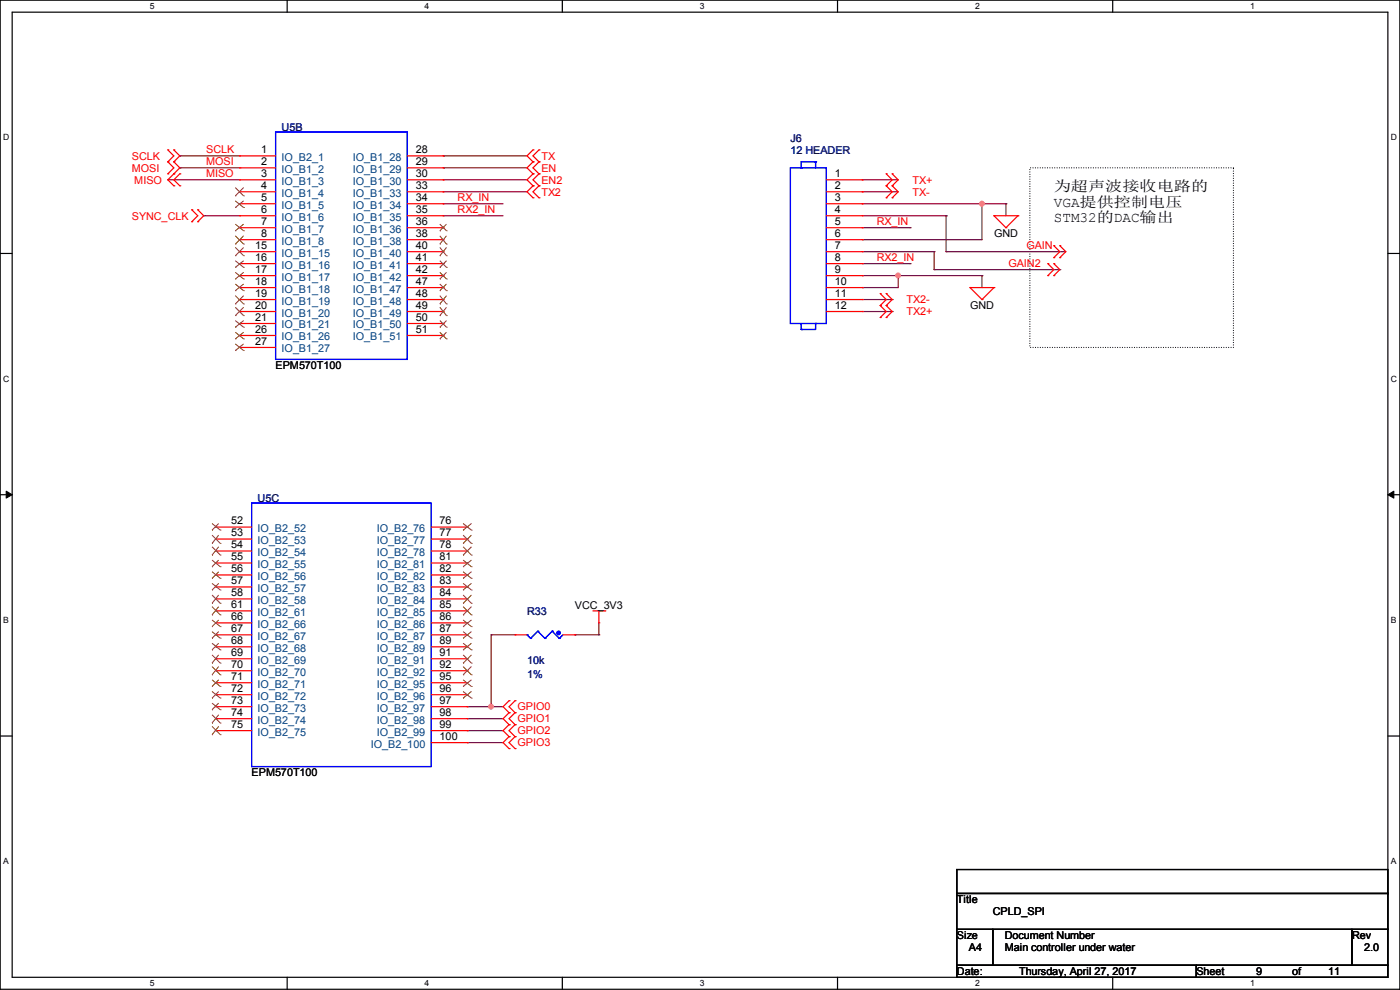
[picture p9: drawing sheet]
<svg xmlns="http://www.w3.org/2000/svg" width="297mm" height="210mm" viewBox="0 0 297 210" stroke-linecap="round" stroke-linejoin="round" font-family="sans-serif">
<path d="M0 0h297v209.8h-297zM2.6 2.6h291.8v204.7h-291.8z" fill="none" stroke="#000" stroke-width=".25"/>
<g fill="#fff">
<path d="M31.7 .3h1v2h-1z"/>
<path d="M31.7 207.6h1v1.9h-1z"/>
</g>
<path d="M60.9 0v2.6M60.9 207.3v2.5" fill="none" stroke="#000" stroke-width=".25"/>
<g fill="#fff">
<path d="M90.1 .3h1v2h-1z"/>
<path d="M90.1 207.6h1v1.9h-1z"/>
</g>
<path d="M119.3 0v2.6M119.3 207.3v2.5" fill="none" stroke="#000" stroke-width=".25"/>
<g fill="#fff">
<path d="M148.5 .3h.9v2h-.9z"/>
<path d="M148.5 207.6h.9v1.9h-.9z"/>
</g>
<path d="M177.7 0v2.6M177.7 207.3v2.5" fill="none" stroke="#000" stroke-width=".25"/>
<g fill="#fff">
<path d="M206.8 .3h1v2h-1z"/>
<path d="M206.8 207.6h1v1.9h-1z"/>
</g>
<path d="M236.1 0v2.6M236.1 207.3v2.5" fill="none" stroke="#000" stroke-width=".25"/>
<g fill="#fff">
<path d="M265.2 .3h1v2h-1z"/>
<path d="M265.2 207.6h1v1.9h-1z"/>
<path d="M.7 28.2h1.2v1.9h-1.2z"/>
<path d="M295.1 28.2h1.2v1.9h-1.2z"/>
<path d="M.7 79.3h1.2v2h-1.2z"/>
<path d="M295.1 79.3h1.2v2h-1.2z"/>
</g>
<path d="M0 53.8h2.6M294.4 53.8h2.6" fill="none" stroke="#000" stroke-width=".25"/>
<g fill="#fff">
<path d="M.7 130.5h1.2v2h-1.2z"/>
<path d="M295.1 130.5h1.1v2h-1.1z"/>
</g>
<path d="M0 104.9h2.6M294.4 104.9h2.6" fill="none" stroke="#000" stroke-width=".25"/>
<path d="M1.3 104.2l1.3 .7-1.3 .8zM294.4 104.9l1.3-.7v1.5z" fill="#000" stroke="#000" stroke-width=".21"/>
<g fill="#fff">
<path d="M.7 181.7h1.2v2h-1.2z"/>
<path d="M295.1 181.7h1.1v2h-1.1z"/>
</g>
<path d="M0 156.1h2.6M294.4 156.1h2.6M203 184.4h91.4v5.1h-91.4zM203 189.5h91.4v7.6h-91.4zM203 197.1h7.6v7.7h-7.6zM210.6 197.1h76.2v7.7h-76.2zM286.8 197.1h7.6v7.7h-7.6zM203 204.8h50.8v2.5h-50.8zM253.8 204.8h40.6v2.5h-40.6z" fill="none" stroke="#000" stroke-width=".25"/>
<path d="M218.5 35.6h43.2v38.1h-43.2z" fill="none" stroke="#000" stroke-width=".25" stroke-dasharray="0 .5"/>
<g fill="none" stroke="#800040" stroke-width=".25">
<path d="M35.6 38.1h.1M35.6 38.1h15.2M38.1 33.1h.1M38.1 35.6h.1M38.1 33.1h12.7M38.1 35.6h12.7M94 38.1h.1M94 35.6h.1M94 33.1h.1M94 33.1h17.8M94 35.6h17.8M94 38.1h17.8"/>
<path d="M182.9 38.1h.1M182.9 38.1h7.6M43.2 45.8h.1M43.2 45.8h7.6M94 45.8h.1M94 43.2h.1M94 40.7h.1M94 45.8h12.7M94 43.2h12.7M94 40.7h17.8M182.9 43.2h.1M182.9 40.7h.1"/>
<path d="M182.9 58.5h.1M182.9 50.8h.1M182.9 45.8h17.8M182.9 43.2h30.5M182.9 40.7h7.6M182.9 58.5h25.4M182.9 53.4h15.3M182.9 48.3h10.2M182.9 55.9h10.2M190.5 58.5h.1M190.5 58.5v2.5h-7.6M193.1 48.3h.1"/>
<path d="M193.1 55.9h.1M198.2 53.4h.1M198.2 57.2h.1M198.2 53.4v3.8M198.2 57.2h26.6M200.7 53.4h.1M200.7 45.8h.1M200.7 53.4h25.4M200.7 45.8v7.6M208.3 58.5h.1M208.3 43.2h.1M208.3 43.2v7.6h-25.4"/>
<path d="M208.3 58.5v2.5M213.4 43.2h.1M213.4 43.2v2.6M224.8 57.2h.1M182.9 61h.1M182.9 63.5h6.4M182.9 66.1h6.4M189.3 63.5h.1M189.3 66.1h.1M104.2 134.7h.1M104.2 134.7h5.1M104.2 134.7v15.2"/>
<path d="M122 134.7h.1M122 134.7h5M127 134.7h.1M127 132.1v2.6M99.1 152.4h.1M99.1 155h.1M99.1 157.5h.1M99.1 149.9h.1M99.1 149.9h7.6M99.1 152.4h7.6M99.1 155h7.6M99.1 157.5h7.6"/>
<path d="M104.2 149.9h.1"/>
</g>
<g fill="#f0f" stroke="#f0f" stroke-width=".25">
<circle cx="208.3" cy="43.2" r=".49"/>
<circle cx="190.5" cy="58.4" r=".49"/>
<circle cx="104.2" cy="149.9" r=".49"/>
</g>
<g fill="none" stroke="#f00" stroke-width=".25">
<path d="M35.6 36.9h.1M35.6 34.3h.1M35.6 31.8h.1M35.6 34.3l1.3 1.3-1.3 1.3M35.6 31.8l1.3 1.3-1.3 1.2M36.9 34.3h.1M36.9 36.9h.1M36.9 31.8h.1M36.9 39.4h.1M36.9 34.3l1.2 1.3-2.5 2.5 1.3 1.3M36.9 31.8l1.2 1.3-1.2 1.2M38.1 39.4h.1"/>
<path d="M38.1 36.9h.1M38.1 36.9l-1.2 1.2 1.2 1.3M50.8 33.1h.1M50.8 35.6h.1M50.8 38.1h.1M50.8 33.1h7.7M50.8 35.6h7.7M50.8 38.1h7.7M86.4 33.1h7.6M86.4 35.6h7.6M86.4 38.1h7.6M94 33.1h.1"/>
<path d="M94 35.6h.1M94 38.1h.1M113.1 31.8h.1M113.1 34.3h.1M113.1 36.9h.1M113.1 39.4h.1M113.1 31.8l-1.3 1.3 1.3 1.2M113.1 34.3l-1.3 1.3 1.3 1.3M113.1 36.9l-1.3 1.2 1.3 1.3M113.1 39.4l-1.3 1.3 1.3 1.3M114.3 34.3h.1M114.3 31.8h.1"/>
<path d="M114.3 36.9h.1M114.3 39.4h.1M114.3 31.8l-1.2 1.3 1.2 1.2M114.3 34.3l-1.2 1.3 1.2 1.3M114.3 36.9l-1.2 1.2 1.2 1.3M114.3 39.4l-1.2 1.3 1.2 1.3M175.3 38.1h7.6M182.9 38.1h.1M188 39.4h.1M188 36.9h.1M188 36.9l1.3 1.2-1.3 1.3M188 39.4l1.3 1.3-1.3 1.3"/>
<path d="M189.3 36.9h.1M189.3 39.4h.1M189.3 36.9l1.2 1.2-1.2 1.3M189.3 39.4l1.2 1.3-1.2 1.3M40.7 47h.1M40.7 44.5h.1M40.7 44.5l1.3 1.3-1.3 1.2M42 44.5h.1M42 47h.1M42 44.5l1.2 1.3-1.2 1.2M50.8 40.7h.1M50.8 43.2h.1"/>
<path d="M50.8 45.8h.1M50.8 48.3h.1M50.8 50.8h.1M50.8 53.4h.1M50.8 55.9h.1M50.8 58.5h.1M50.8 45.8h7.7M50.8 40.7h7.7M50.8 43.2h7.7M50.8 48.3h7.7M50.8 50.8h7.7M50.8 53.4h7.7"/>
<path d="M50.8 55.9h7.7M50.8 58.5h7.7M86.4 45.8h7.6M86.4 40.7h7.6M86.4 43.2h7.6M86.4 48.3h7.6M86.4 50.8h7.6M86.4 53.4h7.6M86.4 55.9h7.6M86.4 58.5h7.6M94 40.7h.1M94 43.2h.1"/>
<path d="M94 45.8h.1M94 48.3h.1M94 50.8h.1M94 53.4h.1M94 55.9h.1M94 58.5h.1M113.1 42h.1M114.3 42h.1M175.3 45.8h7.6M175.3 40.7h7.6M175.3 43.2h7.6M175.3 48.3h7.6"/>
<path d="M175.3 50.8h7.6M175.3 53.4h7.6M175.3 55.9h7.6M175.3 58.5h7.6M182.9 40.7h.1M182.9 43.2h.1M182.9 45.8h.1M182.9 48.3h.1M182.9 50.8h.1M182.9 53.4h.1M182.9 55.9h.1M182.9 58.5h.1"/>
<path d="M188 42h.1M189.3 42h.1M210.9 45.8h.1M210.9 45.8h5M210.9 45.8l2.5 2.5M213.4 48.3h.1M215.9 45.8h.1M215.9 45.8l-2.5 2.5M222.3 58.5h.1M222.3 55.9h.1M222.3 55.9l1.3 1.3-1.3 1.3M223.6 54.7h.1"/>
<path d="M223.6 52.1h.1M223.6 55.9h.1M223.6 58.5h.1M223.6 52.1l1.2 1.3-1.2 1.3M223.6 55.9l1.2 1.3-1.2 1.3M224.8 52.1h.1M224.8 54.7h.1M224.8 52.1l1.3 1.3-1.3 1.3M50.8 61h.1M50.8 63.5h.1M50.8 66.1h.1M50.8 68.6h.1"/>
<path d="M50.8 71.2h.1M50.8 73.7h.1M50.8 61h7.7M50.8 63.5h7.7M50.8 66.1h7.7M50.8 68.6h7.7M50.8 71.2h7.7M50.8 73.7h7.7M86.4 61h7.6M86.4 63.5h7.6M86.4 66.1h7.6M86.4 68.6h7.6"/>
<path d="M86.4 71.2h7.6M94 61h.1M94 63.5h.1M94 66.1h.1M94 68.6h.1M94 71.2h.1M175.3 61h7.6M175.3 63.5h7.6M175.3 66.1h7.6M182.9 61h.1M182.9 63.5h.1M182.9 66.1h.1"/>
<path d="M186.7 67.4h.1M186.7 64.8h.1M186.7 62.3h.1M186.7 64.8l1.3 1.3-1.3 1.3M186.7 62.3l1.3 1.2-1.3 1.3M188 64.8h.1M188 67.4h.1M188 62.3h.1M188 64.8l1.3 1.3-1.3 1.3M188 62.3l1.3 1.2-1.3 1.3M205.8 61h.1M205.8 61h5.1"/>
<path d="M205.8 61l2.5 2.5M208.3 63.5h.1M210.9 61h.1M210.9 61l-2.6 2.5M45.8 111.8h.1M45.8 114.3h.1M45.8 116.9h.1M45.8 119.4h.1M45.8 111.8h7.6M45.8 114.3h7.6M45.8 116.9h7.6M45.8 119.4h7.6"/>
<path d="M91.5 111.8h7.6M91.5 114.3h7.6M91.5 116.9h7.6M91.5 119.4h7.6M99.1 111.8h.1M99.1 114.3h.1M99.1 116.9h.1M99.1 119.4h.1M45.8 122h.1M45.8 124.5h.1M45.8 127h.1M45.8 129.6h.1"/>
<path d="M45.8 132.1h.1M45.8 134.7h.1M45.8 137.2h.1M45.8 139.7h.1M45.8 129.6h7.6M45.8 134.7h7.6M45.8 122h7.6M45.8 124.5h7.6M45.8 127h7.6M45.8 132.1h7.6M45.8 137.2h7.6M45.8 139.7h7.6"/>
<path d="M91.5 129.6h7.6M91.5 134.7h7.6M91.5 122h7.6M91.5 124.5h7.6M91.5 127h7.6M91.5 132.1h7.6M91.5 137.2h7.6M91.5 139.7h7.6M99.1 122h.1M99.1 124.5h.1M99.1 127h.1M99.1 129.6h.1"/>
<path d="M99.1 132.1h.1M99.1 134.7h.1M99.1 137.2h.1M99.1 139.7h.1M109.3 134.7h.1M109.3 134.7h2.5M119.4 134.7h2.6M122 134.7h.1M125.8 129.6h2.5M127 132.1h.1M127 129.6v2.5M128.3 129.6h.1"/>
<path d="M45.8 142.3h.1M45.8 144.8h.1M45.8 147.4h.1M45.8 149.9h.1M45.8 152.4h.1M45.8 155h.1M45.8 142.3h7.6M45.8 144.8h7.6M45.8 147.4h7.6M45.8 149.9h7.6M45.8 152.4h7.6M45.8 155h7.6"/>
<path d="M91.5 142.3h7.6M91.5 144.8h7.6M91.5 147.4h7.6M91.5 149.9h7.6M91.5 152.4h7.6M91.5 155h7.6M91.5 157.5h7.6M99.1 142.3h.1M99.1 144.8h.1M99.1 147.4h.1M99.1 149.9h.1M99.1 152.4h.1"/>
<path d="M99.1 155h.1M99.1 157.5h.1M108 148.6h.1M108 151.2h.1M108 153.7h.1M108 156.3h.1M108 158.8h.1M108 148.6l-1.3 1.3 1.3 1.3M108 151.2l-1.3 1.2 1.3 1.3M108 153.7l-1.3 1.3 1.3 1.3M108 156.3l-1.3 1.2 1.3 1.3M109.3 151.2h.1"/>
<path d="M109.3 148.6h.1M109.3 153.7h.1M109.3 156.3h.1M109.3 158.8h.1M109.3 148.6l-1.3 1.3 1.3 1.3M109.3 151.2l-1.3 1.2 1.3 1.3M109.3 153.7l-1.3 1.3 1.3 1.3M109.3 156.3l-1.3 1.2 1.3 1.3"/>
</g>
<g fill="none" stroke="#00f" stroke-width=".25">
<path d="M58.5 28h27.9v48.2h-27.9zM167.7 35.6h7.6v33h-7.6zM170 35.6h.1M173 34.3h.1M173 34.3h-3v1.3M173 34.3v1.3M170 69.9h.1M170 68.6v1.3M173 68.6h.1M173 68.6v1.3h-3M53.4 106.7h38.1v55.9h-38.1zM111.8 134.7h.1"/>
<path d="M111.8 134.7l.8 .7M112.6 135.4h.1M114.1 133.9h.1M114.1 133.9l1.5 1.5M114.1 133.9l-1.5 1.5M115.6 135.4h.1M117.1 133.9h.1M117.1 133.9l1.6 1.5M117.1 133.9l-1.5 1.5M118.7 135.4h.1M119.4 134.7l-.7 .7"/>
</g>
<circle cx="118.5" cy="134.3" r=".36" fill="#00f" stroke="#00f" stroke-width=".25"/>
<g fill="none" stroke="#804000" stroke-width=".21">
<path d="M49.9 39.8l1.8 1.7M51.7 39.8l-1.8 1.7M49.9 41.5h.1M49.9 44h.1M49.9 49h.1M49.9 51.8h.1M49.9 54.2h.1M49.9 56.7h.1M49.9 59.2h.1M49.9 42.6l1.8 1.4M49.9 47.5l1.8 1.5M49.9 50l1.8 1.8"/>
<path d="M49.9 52.5l1.8 1.7M49.9 55.3l1.8 1.4M49.9 57.8l1.8 1.4M51.7 41.5h.1M51.7 44h.1M51.7 49h.1M51.7 51.8h.1M51.7 54.2h.1M51.7 56.7h.1M51.7 59.2h.1M51.7 42.6l-1.8 1.4M51.7 47.5l-1.8 1.5"/>
<path d="M51.7 50l-1.8 1.8M51.7 52.5l-1.8 1.7M51.7 55.3l-1.8 1.4M51.7 57.8l-1.8 1.4M93.3 49h.1M93.3 51.8h.1M93.3 54.2h.1M93.3 56.7h.1M93.3 59.2h.1M93.3 47.5l1.4 1.5M93.3 50l1.4 1.8M93.3 52.5l1.4 1.7"/>
<path d="M93.3 55.3l1.4 1.4M93.3 57.8l1.4 1.4M94.7 49h.1M94.7 51.8h.1M94.7 54.2h.1M94.7 56.7h.1M94.7 59.2h.1M94.7 47.5l-1.4 1.5M94.7 50l-1.4 1.8M94.7 52.5l-1.4 1.7M94.7 55.3l-1.4 1.4M94.7 57.8l-1.4 1.4"/>
<path d="M49.9 61.7h.1M49.9 64.5h.1M49.9 66.9h.1M49.9 69.4h.1M49.9 71.9h.1M49.9 74.4h.1M49.9 60.2l1.8 1.5M49.9 62.7l1.8 1.8M49.9 65.2l1.8 1.7M49.9 68l1.8 1.4M49.9 70.5l1.8 1.4M49.9 72.9l1.8 1.5"/>
<path d="M51.7 61.7h.1M51.7 64.5h.1M51.7 66.9h.1M51.7 69.4h.1M51.7 71.9h.1M51.7 74.4h.1M51.7 60.2l-1.8 1.5M51.7 62.7l-1.8 1.8M51.7 65.2l-1.8 1.7M51.7 68l-1.8 1.4M51.7 70.5l-1.8 1.4M51.7 72.9l-1.8 1.5"/>
<path d="M93.3 61.7h.1M93.3 64.5h.1M93.3 66.9h.1M93.3 69.4h.1M93.3 71.9h.1M93.3 60.2l1.4 1.5M93.3 62.7l1.4 1.8M93.3 65.2l1.4 1.7M93.3 68l1.4 1.4M93.3 70.5l1.4 1.4M94.7 61.7h.1M94.7 64.5h.1"/>
<path d="M94.7 66.9h.1M94.7 69.4h.1M94.7 71.9h.1M94.7 60.2l-1.4 1.5M94.7 62.7l-1.4 1.8M94.7 65.2l-1.4 1.7M94.7 68l-1.4 1.4M94.7 70.5l-1.4 1.4M45 112.5h.1M45 115.3h.1M45 117.7h.1M45 111l1.7 1.5"/>
<path d="M45 113.5l1.7 1.8M45 116l1.7 1.7M45 118.8l1.7 1.4M46.4 111l-1.4 1.5M46.4 113.5l-1.4 1.8M46.4 116l-1.4 1.7M46.4 118.8l-1.4 1.4M46.7 112.5h.1M46.7 115.3h.1M46.7 117.7h.1M98.2 112.5h.1M98.2 115.3h.1"/>
<path d="M98.2 117.7h.1M98.2 111l1.8 1.5M98.2 113.5l1.8 1.8M98.2 116l1.8 1.7M98.2 118.8l1.8 1.4M100 112.5h.1M100 115.3h.1M100 117.7h.1M100 111l-1.8 1.5M100 113.5l-1.8 1.8M100 116l-1.8 1.7M100 118.8l-1.8 1.4"/>
<path d="M45 120.2h.1M45 122.7h.1M45 125.2h.1M45 128h.1M45 130.4h.1M45 132.9h.1M45 135.4h.1M45 137.9h.1M45 121.3l1.7 1.4M45 123.7l1.7 1.5M45 126.2l1.7 1.8M45 128.7l1.7 1.7"/>
<path d="M45 131.5l1.7 1.4M45 134l1.7 1.4M45 136.4l1.7 1.5M45 138.9l1.7 1.8M46.4 121.3l-1.4 1.4M46.4 123.7l-1.4 1.5M46.4 126.2l-1.4 1.8M46.4 128.7l-1.4 1.7M46.4 131.5l-1.4 1.4M46.4 134l-1.4 1.4M46.4 136.4l-1.4 1.5M46.4 138.9l-1.4 1.8"/>
<path d="M46.7 120.2h.1M46.7 122.7h.1M46.7 125.2h.1M46.7 128h.1M46.7 130.4h.1M46.7 132.9h.1M46.7 135.4h.1M46.7 137.9h.1M98.2 120.2h.1M98.2 122.7h.1M98.2 125.2h.1M98.2 128h.1"/>
<path d="M98.2 130.4h.1M98.2 132.9h.1M98.2 135.4h.1M98.2 137.9h.1M98.2 121.3l1.8 1.4M98.2 123.7l1.8 1.5M98.2 126.2l1.8 1.8M98.2 128.7l1.8 1.7M98.2 131.5l1.8 1.4M98.2 134l1.8 1.4M98.2 136.4l1.8 1.5M98.2 138.9l1.8 1.8"/>
<path d="M100 120.2h.1M100 122.7h.1M100 125.2h.1M100 128h.1M100 130.4h.1M100 132.9h.1M100 135.4h.1M100 137.9h.1M100 121.3l-1.8 1.4M100 123.7l-1.8 1.5M100 126.2l-1.8 1.8M100 128.7l-1.8 1.7"/>
<path d="M100 131.5l-1.8 1.4M100 134l-1.8 1.4M100 136.4l-1.8 1.5M100 138.9l-1.8 1.8M45 140.7h.1M45 143.1h.1M45 145.6h.1M45 148.1h.1M45 150.6h.1M45 153.4h.1M45 155.8h.1M45 141.4l1.7 1.7"/>
<path d="M45 144.2l1.7 1.4M45 146.7l1.7 1.4M45 149.1l1.7 1.5M45 151.6l1.7 1.8M45 154.1l1.7 1.7M46.4 141.4l-1.4 1.7M46.4 144.2l-1.4 1.4M46.4 146.7l-1.4 1.4M46.4 149.1l-1.4 1.5M46.4 151.6l-1.4 1.8M46.4 154.1l-1.4 1.7M46.7 140.7h.1"/>
<path d="M46.7 143.1h.1M46.7 145.6h.1M46.7 148.1h.1M46.7 150.6h.1M46.7 153.4h.1M46.7 155.8h.1M98.2 140.7h.1M98.2 143.1h.1M98.2 145.6h.1M98.2 148.1h.1M98.2 141.4l1.8 1.7M98.2 144.2l1.8 1.4"/>
<path d="M98.2 146.7l1.8 1.4M100 140.7h.1M100 143.1h.1M100 145.6h.1M100 148.1h.1M100 141.4l-1.8 1.7M100 144.2l-1.8 1.4M100 146.7l-1.8 1.4"/>
</g>
<g font-size="3">
<text x="223.6" y="40.6">为超声波接收电路的</text>
<text x="223.6" y="43.8">VGA提供控制电压</text>
<text x="223.6" y="47.1">STM32的DAC输出</text>
</g>
<g font-size="2.3" fill="#000080">
<text x="59.7" y="27.8">U5B</text>
<text x="167.7" y="30.1">J6</text>
<text x="167.7" y="32.6">12 HEADER</text>
<text x="54.7" y="106.5">U5C</text>
<text x="111.8" y="130.4">R33</text>
<text x="111.8" y="140.8">10k</text>
<text x="111.8" y="143.8">1%</text>
</g>
<g font-size="2.3" fill="#f00">
<text x="28" y="33.9">SCLK</text>
<text x="43.7" y="32.6">SCLK</text>
<text x="43.7" y="35.1">MOSI</text>
<text x="114.9" y="33.9">TX</text>
<text x="28" y="36.4">MOSI</text>
<text x="28.5" y="38.9">MISO</text>
<text x="43.7" y="37.6">MISO</text>
<text x="114.9" y="36.4">EN</text>
<text x="114.9" y="38.9">EN2</text>
<text x="114.9" y="41.5">TX2</text>
<text x="193.6" y="38.9">TX+</text>
<text x="193.6" y="41.5">TX-</text>
<text x="28" y="46.6">SYNC_CLK</text>
<text x="97.1" y="45.3">RX2_IN</text>
<text x="97.1" y="42.7">RX_IN</text>
<text x="186" y="47.8">RX_IN</text>
<text x="217.7" y="52.9">GAIN</text>
<text x="186" y="55.4">RX2_IN</text>
<text x="213.9" y="56.7">GAIN2</text>
<text x="192.3" y="64.3">TX2-</text>
<text x="192.3" y="66.9">TX2+</text>
<text x="109.8" y="150.7">GPIO0</text>
<text x="109.8" y="153.2">GPIO1</text>
<text x="109.8" y="155.8">GPIO2</text>
<text x="109.8" y="158.3">GPIO3</text>
</g>
<g font-size="2.3">
<text x="55.4" y="32.5">1</text>
<text x="55.4" y="35.1">2</text>
<text x="88.2" y="32.5">28</text>
<text x="88.2" y="35.1">29</text>
<text x="55.4" y="37.6">3</text>
<text x="55.4" y="40.1">4</text>
<text x="88.2" y="37.6">30</text>
<text x="88.2" y="40.1">33</text>
<text x="177.1" y="37.6">1</text>
<text x="177.1" y="40.1">2</text>
<text x="55.4" y="42.7">5</text>
<text x="55.4" y="45.2">6</text>
<text x="55.4" y="47.8">7</text>
<text x="88.2" y="42.7">34</text>
<text x="88.2" y="45.2">35</text>
<text x="88.2" y="47.8">36</text>
<text x="177.1" y="42.7">3</text>
<text x="177.1" y="45.2">4</text>
<text x="177.1" y="47.8">5</text>
<text x="54.1" y="52.8">15</text>
<text x="55.4" y="50.3">8</text>
<text x="88.2" y="50.3">38</text>
<text x="88.2" y="52.8">40</text>
<text x="177.1" y="50.3">6</text>
<text x="177.1" y="52.8">7</text>
<text x="210.9" y="50.4">GND</text>
<text x="54.1" y="55.4">16</text>
<text x="54.1" y="57.9">17</text>
<text x="88.2" y="55.4">41</text>
<text x="88.2" y="57.9">42</text>
<text x="177.1" y="55.4">8</text>
<text x="177.1" y="57.9">9</text>
<text x="54.1" y="60.5">18</text>
<text x="54.1" y="63">19</text>
<text x="54.1" y="65.5">20</text>
<text x="88.2" y="60.5">47</text>
<text x="88.2" y="63">48</text>
<text x="88.2" y="65.5">49</text>
<text x="177.1" y="60.5">10</text>
<text x="177.1" y="63">11</text>
<text x="177.1" y="65.5">12</text>
<text x="205.8" y="65.6">GND</text>
<text x="54.1" y="68.1">21</text>
<text x="54.1" y="70.6">26</text>
<text x="88.2" y="68.1">50</text>
<text x="88.2" y="70.6">51</text>
<text x="54.1" y="73.2">27</text>
<text x="58.5" y="78.3">EPM570T100</text>
<text x="49.1" y="111.3">52</text>
<text x="49.1" y="113.8">53</text>
<text x="93.3" y="111.3">76</text>
<text x="93.3" y="113.8">77</text>
<text x="49.1" y="116.3">54</text>
<text x="49.1" y="118.9">55</text>
<text x="93.3" y="116.3">78</text>
<text x="93.3" y="118.9">81</text>
<text x="49.1" y="121.4">56</text>
<text x="49.1" y="124">57</text>
<text x="93.3" y="121.4">82</text>
<text x="93.3" y="124">83</text>
<text x="49.1" y="126.5">58</text>
<text x="49.1" y="129">61</text>
<text x="49.1" y="131.6">66</text>
<text x="93.3" y="126.5">84</text>
<text x="93.3" y="129">85</text>
<text x="93.3" y="131.6">86</text>
<text x="122" y="129.1">VCC_3V3</text>
<text x="49.1" y="134.1">67</text>
<text x="49.1" y="136.7">68</text>
<text x="93.3" y="134.1">87</text>
<text x="93.3" y="136.7">89</text>
<text x="49.1" y="139.2">69</text>
<text x="49.1" y="141.7">70</text>
<text x="93.3" y="139.2">91</text>
<text x="93.3" y="141.7">92</text>
<text x="49.1" y="144.3">71</text>
<text x="49.1" y="146.8">72</text>
<text x="49.1" y="149.4">73</text>
<text x="93.3" y="144.3">95</text>
<text x="93.3" y="146.8">96</text>
<text x="93.3" y="149.4">97</text>
<text x="49.1" y="151.9">74</text>
<text x="49.1" y="154.4">75</text>
<text x="93.3" y="151.9">98</text>
<text x="93.3" y="154.4">99</text>
<text x="93.3" y="157">100</text>
<text x="53.4" y="164.7">EPM570T100</text>
<text x="203" y="191.6">Title</text>
<text x="210.6" y="194.1">CPLD_SPI</text>
<text x="203" y="199.2">Size</text>
<text x="205.5" y="201.8">A4</text>
<text x="213.2" y="199.2">Document Number</text>
<text x="213.2" y="201.8">Main controller under water</text>
<text x="286.8" y="199.2">Rev</text>
<text x="289.4" y="201.8">2.0</text>
<text x="203" y="206.8">Date:</text>
<text x="216.2" y="206.8">Thursday, April 27, 2017</text>
<text x="253.8" y="206.8">Sheet</text>
<text x="266.5" y="206.8">9</text>
<text x="274.1" y="206.8">of</text>
<text x="281.7" y="206.8">11</text>
</g>
<g font-size="2.3" fill="#004080">
<text x="59.7" y="34.1">IO_B2_1</text>
<text x="74.9" y="34.1">IO_B1_28</text>
<text x="59.7" y="36.7">IO_B1_2</text>
<text x="59.7" y="39.2">IO_B1_3</text>
<text x="59.7" y="41.7">IO_B1_4</text>
<text x="74.9" y="36.7">IO_B1_29</text>
<text x="74.9" y="39.2">IO_B1_30</text>
<text x="74.9" y="41.7">IO_B1_33</text>
<text x="59.7" y="44.3">IO_B1_5</text>
<text x="59.7" y="46.8">IO_B1_6</text>
<text x="74.9" y="44.3">IO_B1_34</text>
<text x="74.9" y="46.8">IO_B1_35</text>
<text x="59.7" y="49.4">IO_B1_7</text>
<text x="59.7" y="51.9">IO_B1_8</text>
<text x="74.9" y="49.4">IO_B1_36</text>
<text x="74.9" y="51.9">IO_B1_38</text>
<text x="59.7" y="54.4">IO_B1_15</text>
<text x="59.7" y="57">IO_B1_16</text>
<text x="59.7" y="59.5">IO_B1_17</text>
<text x="74.9" y="54.4">IO_B1_40</text>
<text x="74.9" y="57">IO_B1_41</text>
<text x="74.9" y="59.5">IO_B1_42</text>
<text x="59.7" y="62.1">IO_B1_18</text>
<text x="59.7" y="64.6">IO_B1_19</text>
<text x="74.9" y="62.1">IO_B1_47</text>
<text x="74.9" y="64.6">IO_B1_48</text>
<text x="59.7" y="67.1">IO_B1_20</text>
<text x="59.7" y="69.7">IO_B1_21</text>
<text x="74.9" y="67.1">IO_B1_49</text>
<text x="74.9" y="69.7">IO_B1_50</text>
<text x="59.7" y="72.2">IO_B1_26</text>
<text x="59.7" y="74.8">IO_B1_27</text>
<text x="74.9" y="72.2">IO_B1_51</text>
<text x="54.7" y="112.9">IO_B2_52</text>
<text x="79.9" y="112.9">IO_B2_76</text>
<text x="54.7" y="115.4">IO_B2_53</text>
<text x="54.7" y="117.9">IO_B2_54</text>
<text x="79.9" y="115.4">IO_B2_77</text>
<text x="79.9" y="117.9">IO_B2_78</text>
<text x="54.7" y="120.5">IO_B2_55</text>
<text x="54.7" y="123">IO_B2_56</text>
<text x="54.7" y="125.6">IO_B2_57</text>
<text x="79.9" y="120.5">IO_B2_81</text>
<text x="79.9" y="123">IO_B2_82</text>
<text x="79.9" y="125.6">IO_B2_83</text>
<text x="54.7" y="128.1">IO_B2_58</text>
<text x="54.7" y="130.6">IO_B2_61</text>
<text x="79.9" y="128.1">IO_B2_84</text>
<text x="79.9" y="130.6">IO_B2_85</text>
<text x="54.7" y="133.2">IO_B2_66</text>
<text x="54.7" y="135.7">IO_B2_67</text>
<text x="79.9" y="133.2">IO_B2_86</text>
<text x="79.9" y="135.7">IO_B2_87</text>
<text x="54.7" y="138.3">IO_B2_68</text>
<text x="54.7" y="140.8">IO_B2_69</text>
<text x="54.7" y="143.3">IO_B2_70</text>
<text x="79.9" y="138.3">IO_B2_89</text>
<text x="79.9" y="140.8">IO_B2_91</text>
<text x="79.9" y="143.3">IO_B2_92</text>
<text x="54.7" y="145.9">IO_B2_71</text>
<text x="54.7" y="148.4">IO_B2_72</text>
<text x="79.9" y="145.9">IO_B2_95</text>
<text x="79.9" y="148.4">IO_B2_96</text>
<text x="54.7" y="151">IO_B2_73</text>
<text x="54.7" y="153.5">IO_B2_74</text>
<text x="79.9" y="151">IO_B2_97</text>
<text x="79.9" y="153.5">IO_B2_98</text>
<text x="54.7" y="156">IO_B2_75</text>
<text x="78.7" y="158.6">IO_B2_100</text>
<text x="79.9" y="156">IO_B2_99</text>
</g>
<g font-size="1.8">
<text x="31.8" y="1.9">5</text>
<text x="90.1" y="1.9">4</text>
<text x="148.5" y="1.9">3</text>
<text x="206.8" y="1.9">2</text>
<text x="265.2" y="1.9">1</text>
<text x=".7" y="29.8">D</text>
<text x="295.1" y="29.8">D</text>
<text x=".7" y="80.9">C</text>
<text x="295.1" y="80.9">C</text>
<text x=".7" y="132.1">B</text>
<text x="295.1" y="132.1">B</text>
<text x=".7" y="183.3">A</text>
<text x="295.1" y="183.3">A</text>
<text x="31.8" y="209.2">5</text>
<text x="90.1" y="209.2">4</text>
<text x="148.5" y="209.2">3</text>
<text x="206.8" y="209.2">2</text>
<text x="265.2" y="209.2">1</text>
</g>
</svg>
